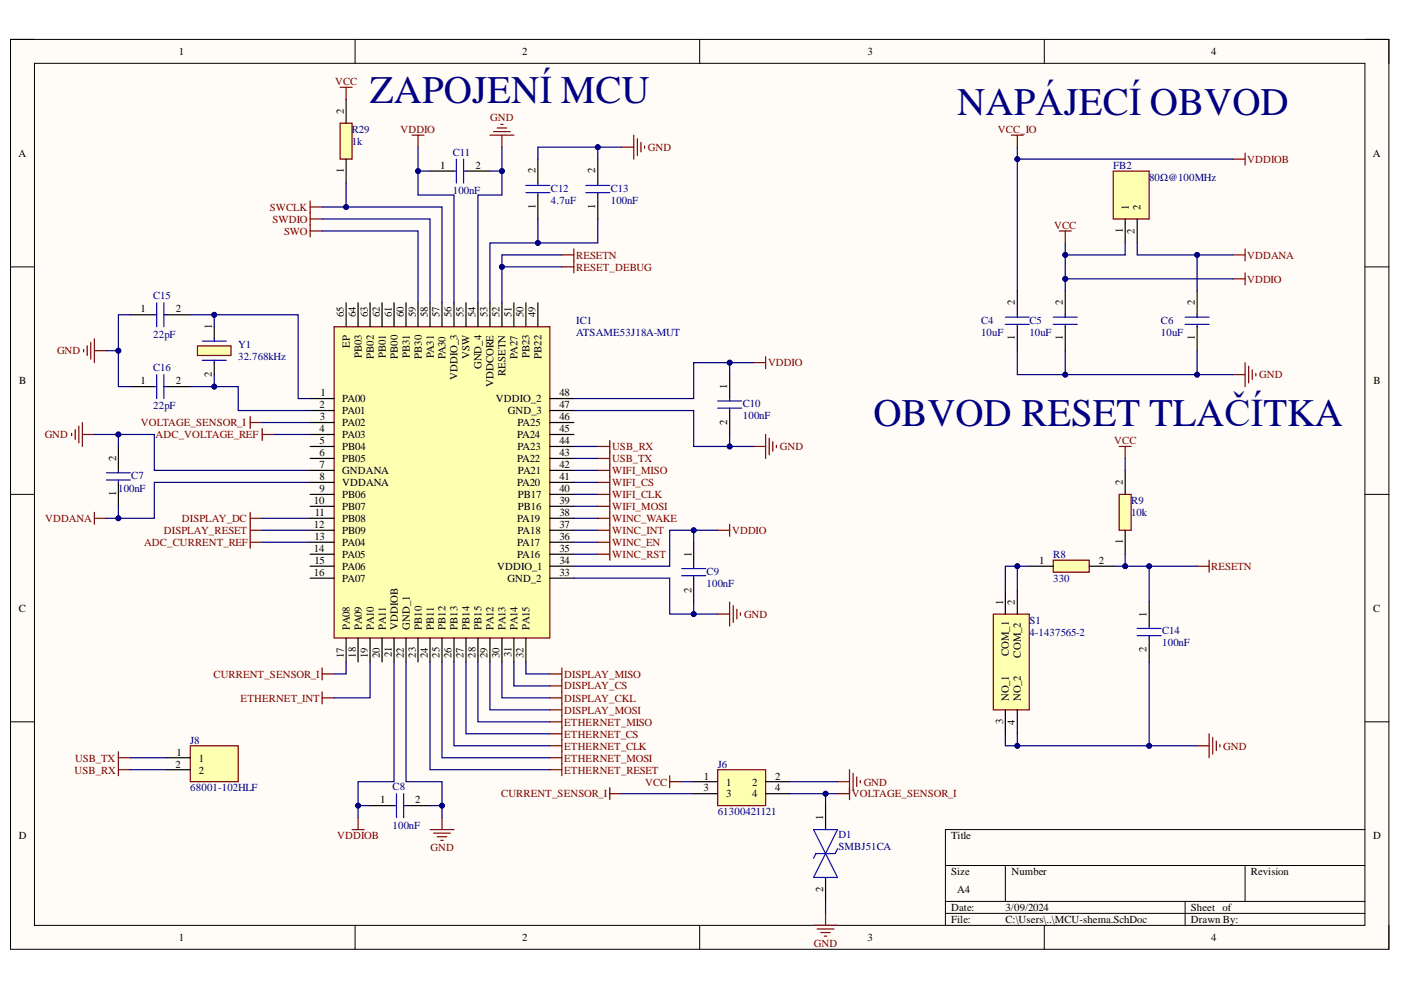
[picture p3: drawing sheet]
<svg xmlns="http://www.w3.org/2000/svg" width="297mm" height="210mm" viewBox="0 0 297 210" stroke-linecap="round" stroke-linejoin="round" font-family="sans-serif">
<path d="M2.2 8.4h292.3v192.9h-292.3z" fill-rule="evenodd" fill="#fffcf8"/>
<path d="M2.2 8.4h292.3v192.9h-292.3z" fill="none" stroke="#000" stroke-width=".21"/>
<path d="M7.3 13.4h282.1v182.8h-282.1z" fill-rule="evenodd" fill="#fffcf8"/>
<g fill="none" stroke="#000" stroke-width=".21">
<path d="M2.2 8.4h5.1M7.3 13.4h282.1v182.8h-282.1zM75.3 8.4v5M148.3 8.4v5M221.4 8.4v5M289.4 8.4h5.1v5M2.2 56.6h5.1M289.4 56.6h5.1M2.2 104.8h5.1M289.4 104.8h5.1M2.2 153h5.1M289.4 153h5.1"/>
<path d="M289.4 175.9h-89v20.3M75.3 196.2v5.1M148.3 196.2v5.1M200.4 183.5h89M200.4 191.1h89M200.4 193.7h89M213.2 183.5v7.6M221.4 196.2v5.1M251.3 191.1v5.1M264 183.5v7.6M294.5 196.2v5.1"/>
</g>
<path d="M70.8 69.3h45.8v66h-45.8z" fill-rule="evenodd" fill="#ffffb0"/>
<g fill="none" stroke="#800000" stroke-width=".25">
<path d="M87.4 28.7h2.5M88.6 28.7v2.5M103.9 28.7h5.1M104.6 27.9h3.6M105.4 27.1h2M106.2 26.4h.5M106.4 28.7v2.5M131.8 31.2h2.6M134.4 28.7v5M135.1 29.4v3.6M135.9 30.2v2M136.7 30.9v.6"/>
<path d="M214.4 28.7h2.6M215.7 28.7v2.5M261.4 33.7h2.6M264 32.5v2.5M224.6 49h2.5M225.9 49v2.5M261.4 54h2.6M261.4 59.1h2.6M264 52.8v2.5M264 57.9v2.5M70.8 69.3h45.8v66h-45.8zM159.8 76.9h2.5"/>
<path d="M162.3 75.6v2.6M261.4 79.4h2.6M264 76.9v5.1M264.7 77.7v3.5M265.5 78.4v2M266.3 79.2v.5M15.2 91.9v.5M15.9 91.1v2M16.7 90.3v3.6M17.5 89.6v5.1M17.5 92.1h2.5M159.8 94.7h2.5"/>
<path d="M162.3 92.1v5.1M163.1 92.9v3.5M163.8 93.6v2.1M164.6 94.4v.5M20 108.6v2.6M20 109.9h2.6M152.2 112.4h2.5M154.7 111.2v2.5M152.2 130.2h2.5M154.7 127.7v5M155.5 128.4v3.6M156.2 129.2v2"/>
<path d="M157 129.9v.6M116.6 155.6h2.5M119.1 154.3v2.6M74.6 175.9h2.6M75.9 173.4v2.5M91.2 175.9h5.1M91.9 176.7h3.6M92.7 177.4h2M93.5 178.2h.5M93.7 173.4v2.5"/>
</g>
<g fill="none" stroke="#000" stroke-width=".25">
<path d="M91.2 36.3h5.1M98.8 36.3h5.1M114 33.7v5.1M126.7 33.7v5.1M114 41.4v5M126.7 41.4v5M73.4 64.2v5.1M75.9 64.2v5.1M78.5 64.2v5.1M81 64.2v5.1M83.5 64.2v5.1M86.1 64.2v5.1"/>
<path d="M88.6 64.2v5.1M91.2 64.2v5.1M93.7 64.2v5.1M96.3 64.2v5.1M98.8 64.2v5.1M101.3 64.2v5.1M103.9 64.2v5.1M106.4 64.2v5.1M109 64.2v5.1M111.5 64.2v5.1M114 64.2v5.1M154.7 79.4v5.1"/>
<path d="M215.7 61.7v5M215.7 69.3v5.1M225.9 61.7v5M225.9 69.3v5.1M253.8 61.7v5M253.8 69.3v5.1M25.1 94.7v5M65.8 84.5h5M65.8 87h5M65.8 89.6h5M65.8 92.1h5M65.8 94.7h5"/>
<path d="M65.8 97.2h5M65.8 99.7h5M116.6 84.5h5.1M116.6 87h5.1M116.6 89.6h5.1M116.6 92.1h5.1M116.6 94.7h5.1M116.6 97.2h5.1M116.6 99.7h5.1M154.7 87v5.1M25.1 102.3v5M65.8 102.3h5"/>
<path d="M65.8 104.8h5M65.8 107.3h5M65.8 109.9h5M65.8 112.4h5M65.8 115h5M65.8 117.5h5M116.6 102.3h5.1M116.6 104.8h5.1M116.6 107.3h5.1M116.6 109.9h5.1M116.6 112.4h5.1M116.6 115h5.1"/>
<path d="M116.6 117.5h5.1M147.1 115v5M65.8 120h5M65.8 122.6h5M73.4 135.3v5.1M75.9 135.3v5.1M78.5 135.3v5.1M81 135.3v5.1M83.5 135.3v5.1M86.1 135.3v5.1M88.6 135.3v5.1M91.2 135.3v5.1"/>
<path d="M93.7 135.3v5.1M96.3 135.3v5.1M98.8 135.3v5.1M101.3 135.3v5.1M103.9 135.3v5.1M106.4 135.3v5.1M109 135.3v5.1M111.5 135.3v5.1M116.6 120h5.1M116.6 122.6h5.1M147.1 122.6v5.1M78.5 170.8h5"/>
<path d="M86.1 170.8h5.1"/>
</g>
<g fill="none" stroke="#00f" stroke-width=".25">
<path d="M96.3 36.3h.5M96.8 33.7v5.1M98.3 33.7v5.1M98.3 36.3h.5M111.5 39.3h5.1M114 38.8v.5M124.2 39.3h5.1M126.7 38.8v.5M111.5 40.8h5.1M114 40.8v.6M124.2 40.8h5.1M126.7 40.8v.6"/>
<path d="M213.2 68.8h5M213.2 67.3h5M215.7 66.7v.6M215.7 68.8v.5M223.3 68.8h5.1M223.3 67.3h5.1M225.9 66.7v.6M225.9 68.8v.5M251.3 68.8h5.1M251.3 67.3h5.1M253.8 66.7v.6M253.8 68.8v.5"/>
<path d="M25.1 99.7v.5M152.2 85h5M152.2 86.5h5M154.7 84.5v.5M154.7 86.5v.5M22.6 101.8h5M22.6 100.2h5M25.1 101.8v.5M144.5 120.6h5.1M144.5 122.1h5.1M147.1 120v.6M147.1 122.1v.5"/>
<path d="M83.5 170.8h.6M84.1 168.3v5.1M85.6 170.8h.5M85.6 168.3v5.1"/>
</g>
<path d="M223.3 118.8h7.6v2.5h-7.6z" fill-rule="evenodd" fill="#ffffb0"/>
<path d="M223.3 118.8h7.6v2.5h-7.6z" fill="none" stroke="#800000" stroke-width=".25"/>
<path d="M218.2 120.1h5.1M230.9 120.1h5.1" fill="none" stroke="#000" stroke-width=".25"/>
<path d="M210.6 130.2h7.6v20.3h-7.6z" fill-rule="evenodd" fill="#ffffb0"/>
<path d="M210.6 130.2h7.6v20.3h-7.6z" fill="none" stroke="#800000" stroke-width=".25"/>
<path d="M213.2 125.1v5.1M215.7 125.1v5.1M213.2 150.5v5.1M215.7 150.5v5.1" fill="none" stroke="#000" stroke-width=".25"/>
<path d="M237.3 104.8h2.5v7.6h-2.5z" fill-rule="evenodd" fill="#ffffb0"/>
<g fill="none" stroke="#800000" stroke-width=".25">
<path d="M65.8 42.6v5.1M65.8 46.4h2.5M65.8 43.9h2.5M119.1 54h2.6M119.1 56.6h2.6M121.7 52.8v5.1M17.7 74.1v.5M18.5 73.3v2.1M19.2 72.6v3.5M20 71.8v5.1M20 74.4h2.6M53 88.3v2.6"/>
<path d="M53 89.6h2.6M126.7 99.7h2.6M129.3 98.5v20.3M237.3 94.7h2.5M238.6 94.7v2.5M53 108.6v5.1M53 112.4h2.6M53 109.9h2.6M126.7 112.4h2.6M126.7 109.9h2.6M126.7 107.3h2.6M126.7 104.8h2.6"/>
<path d="M126.7 102.3h2.6M126.7 115h2.6M126.7 117.5h2.6M237.3 104.8h2.5v7.6h-2.5zM256.4 118.8v2.5M253.8 120.1h2.6M68.3 141.6v2.6M68.3 142.9h2.5M116.6 158.1h2.5M116.6 153h2.5M116.6 145.4h2.5M119.1 144.2v2.5"/>
<path d="M119.1 151.8v2.5M119.1 156.9v5M253.8 158.1h2.6M256.4 155.6v5.1M257.1 156.3v3.6M257.9 157.1v2M258.6 157.9v.5M116.6 160.7h2.5"/>
</g>
<path d="M238.6 99.7v5.1M238.6 112.4v5.1M243.6 127.7v5M243.6 135.3v5.1" fill="none" stroke="#000" stroke-width=".25"/>
<path d="M241.1 133.2h5.1M241.1 134.8h5.1M243.6 132.7v.5M243.6 134.8v.5" fill="none" stroke="#00f" stroke-width=".25"/>
<path d="M236 36.3h7.6v10.1h-7.6z" fill-rule="evenodd" fill="#ffffb0"/>
<path d="M236 36.3h7.6v10.1h-7.6z" fill="none" stroke="#800000" stroke-width=".25"/>
<path d="M238.6 46.4v5.1M241.1 46.4v5.1" fill="none" stroke="#000" stroke-width=".25"/>
<path d="M41.9 73.3h7.1v2.1h-7.1z" fill-rule="evenodd" fill="#ffffb0"/>
<g fill="none" stroke="#800000" stroke-width=".25">
<path d="M65.8 47.7v2.5M65.8 49h2.5M41.9 73.3h7.1v2.1h-7.1zM55.6 90.9v2.5M55.6 92.1h2.5M53 113.7v2.5M53 115h2.6M116.6 150.5h2.5M116.6 148h2.5M116.6 142.9h2.5M119.1 141.6v2.6M119.1 146.7v5.1"/>
<path d="M116.6 163.2h2.5M119.1 161.9v2.6"/>
</g>
<path d="M27.6 66.7h5.1M35.3 66.7h5M45.4 69.3v2.5M45.4 76.9v2.5M27.6 82h5.1M35.3 82h5" fill="none" stroke="#000" stroke-width=".25"/>
<path d="M32.7 66.7h.5M33.2 64.2v5.1M33.2 79.4v5.1M34.8 64.2v5.1M34.8 79.4v5.1M34.8 66.7h.5M42.9 76.4h5.1M42.9 72.3h5.1M45.4 71.8v.5M45.4 76.4v.5M32.7 82h.5M34.8 82h.5" fill="none" stroke="#00f" stroke-width=".25"/>
<path d="M152.2 163.2h10.1v7.6h-10.1z" fill-rule="evenodd" fill="#ffffb0"/>
<path d="M129.3 167v2.5M129.3 168.3h2.5M142 164.5v2.5M142 165.7h2.5M152.2 163.2h10.1v7.6h-10.1zM177.6 168.3h2.5M177.6 165.7h2.5M180.1 163.2v6.3M180.9 164v3.5M181.6 164.7v2.1M182.4 165.5v.5" fill="none" stroke="#800000" stroke-width=".25"/>
<path d="M147.1 165.7h5.1M147.1 168.3h5.1M162.3 165.7h5.1M162.3 168.3h5.1" fill="none" stroke="#000" stroke-width=".25"/>
<path d="M72.1 26.1h2.5v7.6h-2.5z" fill-rule="evenodd" fill="#ffffb0"/>
<path d="M72.1 18.5h2.5M73.4 18.5v2.5M72.1 26.1h2.5v7.6h-2.5z" fill="none" stroke="#800000" stroke-width=".25"/>
<path d="M73.4 21v5.1M73.4 33.7v5.1" fill="none" stroke="#000" stroke-width=".25"/>
<path d="M40.3 158.1h10.2v7.6h-10.2z" fill-rule="evenodd" fill="#ffffb0"/>
<path d="M126.7 97.2h2.6M126.7 94.7h2.6M129.3 93.4v5.1M25.1 159.4v5.1M40.3 158.1h10.2v7.6h-10.2zM68.3 146.7v2.5M68.3 148h2.5M25.1 160.7h2.5M25.1 163.2h2.5" fill="none" stroke="#800000" stroke-width=".25"/>
<path d="M35.3 160.7h5M35.3 163.2h5M175 170.8v5.1M175 186v5.1" fill="none" stroke="#000" stroke-width=".25"/>
<path d="M172.5 175.9l5.1 10.1h-5.1l5.1-10.1zM177.6 180l-.5 1h-4.1l-.5 1" fill="none" stroke="#00f" stroke-width=".25"/>
<path d="M215.7 74.4v5h10.2" fill="none" stroke="#000080" stroke-width=".25"/>
<circle cx="225.9" cy="79.4" r=".51" fill="#000080"/>
<circle cx="225.9" cy="79.4" r=".51" fill="none" stroke="#000080" stroke-width=".21"/>
<path d="M253.8 74.4v5" fill="none" stroke="#000080" stroke-width=".25"/>
<circle cx="253.8" cy="79.4" r=".51" fill="#000080"/>
<circle cx="253.8" cy="79.4" r=".51" fill="none" stroke="#000080" stroke-width=".21"/>
<path d="M215.7 33.7h45.7" fill="none" stroke="#000080" stroke-width=".25"/>
<circle cx="215.7" cy="33.7" r=".51" fill="#000080"/>
<circle cx="215.7" cy="33.7" r=".51" fill="none" stroke="#000080" stroke-width=".21"/>
<path d="M253.8 54h7.6" fill="none" stroke="#000080" stroke-width=".25"/>
<circle cx="253.8" cy="54" r=".51" fill="#000080"/>
<circle cx="253.8" cy="54" r=".51" fill="none" stroke="#000080" stroke-width=".21"/>
<path d="M225.9 59.1h35.5" fill="none" stroke="#000080" stroke-width=".25"/>
<circle cx="225.9" cy="59.1" r=".51" fill="#000080"/>
<circle cx="225.9" cy="59.1" r=".51" fill="none" stroke="#000080" stroke-width=".21"/>
<path d="M106.4 31.2v10.2h-5.1v22.8M98.8 140.4v15.2h17.8" fill="none" stroke="#000080" stroke-width=".25"/>
<circle cx="106.4" cy="36.3" r=".51" fill="#000080"/>
<circle cx="106.4" cy="36.3" r=".51" fill="none" stroke="#000080" stroke-width=".21"/>
<path d="M88.6 36.3h2.6" fill="none" stroke="#000080" stroke-width=".25"/>
<circle cx="88.6" cy="36.3" r=".51" fill="#000080"/>
<circle cx="88.6" cy="36.3" r=".51" fill="none" stroke="#000080" stroke-width=".21"/>
<path d="M103.9 36.3h2.5" fill="none" stroke="#000080" stroke-width=".25"/>
<circle cx="106.4" cy="36.3" r=".51" fill="#000080"/>
<circle cx="106.4" cy="36.3" r=".51" fill="none" stroke="#000080" stroke-width=".21"/>
<path d="M88.6 31.2v10.2h7.7v22.8" fill="none" stroke="#000080" stroke-width=".25"/>
<circle cx="88.6" cy="36.3" r=".51" fill="#000080"/>
<circle cx="88.6" cy="36.3" r=".51" fill="none" stroke="#000080" stroke-width=".21"/>
<path d="M114 46.4v5.1" fill="none" stroke="#000080" stroke-width=".25"/>
<circle cx="114" cy="51.5" r=".51" fill="#000080"/>
<circle cx="114" cy="51.5" r=".51" fill="none" stroke="#000080" stroke-width=".21"/>
<path d="M126.7 31.2v2.5" fill="none" stroke="#000080" stroke-width=".25"/>
<circle cx="126.7" cy="31.2" r=".51" fill="#000080"/>
<circle cx="126.7" cy="31.2" r=".51" fill="none" stroke="#000080" stroke-width=".21"/>
<path d="M238.6 97.2v2.5M236 120.1h17.8" fill="none" stroke="#000080" stroke-width=".25"/>
<circle cx="243.6" cy="120" r=".51" fill="#000080"/>
<circle cx="243.6" cy="120" r=".51" fill="none" stroke="#000080" stroke-width=".21"/>
<circle cx="238.6" cy="120" r=".51" fill="#000080"/>
<circle cx="238.6" cy="120" r=".51" fill="none" stroke="#000080" stroke-width=".21"/>
<path d="M215.7 155.6v2.5h38.1" fill="none" stroke="#000080" stroke-width=".25"/>
<circle cx="243.6" cy="158.1" r=".51" fill="#000080"/>
<circle cx="243.6" cy="158.1" r=".51" fill="none" stroke="#000080" stroke-width=".21"/>
<circle cx="215.7" cy="158.1" r=".51" fill="#000080"/>
<circle cx="215.7" cy="158.1" r=".51" fill="none" stroke="#000080" stroke-width=".21"/>
<path d="M213.2 155.6v2.5h2.5" fill="none" stroke="#000080" stroke-width=".25"/>
<circle cx="215.7" cy="158.1" r=".51" fill="#000080"/>
<circle cx="215.7" cy="158.1" r=".51" fill="none" stroke="#000080" stroke-width=".21"/>
<path d="M218.2 120.1h-5v5" fill="none" stroke="#000080" stroke-width=".25"/>
<circle cx="215.7" cy="120" r=".51" fill="#000080"/>
<circle cx="215.7" cy="120" r=".51" fill="none" stroke="#000080" stroke-width=".21"/>
<path d="M215.7 120.1v5" fill="none" stroke="#000080" stroke-width=".25"/>
<circle cx="215.7" cy="120" r=".51" fill="#000080"/>
<circle cx="215.7" cy="120" r=".51" fill="none" stroke="#000080" stroke-width=".21"/>
<path d="M243.6 120.1v7.6" fill="none" stroke="#000080" stroke-width=".25"/>
<circle cx="243.6" cy="120" r=".51" fill="#000080"/>
<circle cx="243.6" cy="120" r=".51" fill="none" stroke="#000080" stroke-width=".21"/>
<path d="M243.6 140.4v17.7" fill="none" stroke="#000080" stroke-width=".25"/>
<circle cx="243.6" cy="158.1" r=".51" fill="#000080"/>
<circle cx="243.6" cy="158.1" r=".51" fill="none" stroke="#000080" stroke-width=".21"/>
<path d="M238.6 117.5v2.6" fill="none" stroke="#000080" stroke-width=".25"/>
<circle cx="238.6" cy="120" r=".51" fill="#000080"/>
<circle cx="238.6" cy="120" r=".51" fill="none" stroke="#000080" stroke-width=".21"/>
<path d="M119.1 54h-12.7v10.2" fill="none" stroke="#000080" stroke-width=".25"/>
<circle cx="106.4" cy="56.6" r=".51" fill="#000080"/>
<circle cx="106.4" cy="56.6" r=".51" fill="none" stroke="#000080" stroke-width=".21"/>
<path d="M126.7 46.4v5.1h-22.8v12.7" fill="none" stroke="#000080" stroke-width=".25"/>
<circle cx="114" cy="51.5" r=".51" fill="#000080"/>
<circle cx="114" cy="51.5" r=".51" fill="none" stroke="#000080" stroke-width=".21"/>
<path d="M131.8 31.2h-17.8v2.5" fill="none" stroke="#000080" stroke-width=".25"/>
<circle cx="126.7" cy="31.2" r=".51" fill="#000080"/>
<circle cx="126.7" cy="31.2" r=".51" fill="none" stroke="#000080" stroke-width=".21"/>
<path d="M147.1 127.7v2.5" fill="none" stroke="#000080" stroke-width=".25"/>
<circle cx="147.1" cy="130.2" r=".51" fill="#000080"/>
<circle cx="147.1" cy="130.2" r=".51" fill="none" stroke="#000080" stroke-width=".21"/>
<path d="M147.1 112.4v2.6" fill="none" stroke="#000080" stroke-width=".25"/>
<circle cx="147.1" cy="112.4" r=".51" fill="#000080"/>
<circle cx="147.1" cy="112.4" r=".51" fill="none" stroke="#000080" stroke-width=".21"/>
<path d="M121.7 122.6h20.3v7.6h10.2" fill="none" stroke="#000080" stroke-width=".25"/>
<circle cx="147.1" cy="130.2" r=".51" fill="#000080"/>
<circle cx="147.1" cy="130.2" r=".51" fill="none" stroke="#000080" stroke-width=".21"/>
<path d="M152.2 112.4h-10.2v7.6h-20.3" fill="none" stroke="#000080" stroke-width=".25"/>
<circle cx="147.1" cy="112.4" r=".51" fill="#000080"/>
<circle cx="147.1" cy="112.4" r=".51" fill="none" stroke="#000080" stroke-width=".21"/>
<path d="M68.3 46.4h22.9v17.8M68.3 43.9h25.4v20.3" fill="none" stroke="#000080" stroke-width=".25"/>
<circle cx="73.4" cy="43.9" r=".51" fill="#000080"/>
<circle cx="73.4" cy="43.9" r=".51" fill="none" stroke="#000080" stroke-width=".21"/>
<path d="M27.6 66.7h-2.5v7.7h-2.5" fill="none" stroke="#000080" stroke-width=".25"/>
<circle cx="25.1" cy="74.4" r=".51" fill="#000080"/>
<circle cx="25.1" cy="74.4" r=".51" fill="none" stroke="#000080" stroke-width=".21"/>
<path d="M25.1 74.4v7.6h2.5" fill="none" stroke="#000080" stroke-width=".25"/>
<circle cx="25.1" cy="74.4" r=".51" fill="#000080"/>
<circle cx="25.1" cy="74.4" r=".51" fill="none" stroke="#000080" stroke-width=".21"/>
<path d="M154.7 92.1v2.6M55.6 112.4h10.2M55.6 109.9h10.2M93.7 140.4v20.3h22.9M96.3 140.4v17.7h20.3M101.3 140.4v12.6h15.3" fill="none" stroke="#000080" stroke-width=".25"/>
<circle cx="154.7" cy="94.7" r=".51" fill="#000080"/>
<circle cx="154.7" cy="94.7" r=".51" fill="none" stroke="#000080" stroke-width=".21"/>
<path d="M154.7 76.9v2.5" fill="none" stroke="#000080" stroke-width=".25"/>
<circle cx="154.7" cy="76.9" r=".51" fill="#000080"/>
<circle cx="154.7" cy="76.9" r=".51" fill="none" stroke="#000080" stroke-width=".21"/>
<path d="M159.8 76.9h-12.7v7.6h-25.4" fill="none" stroke="#000080" stroke-width=".25"/>
<circle cx="154.7" cy="76.9" r=".51" fill="#000080"/>
<circle cx="154.7" cy="76.9" r=".51" fill="none" stroke="#000080" stroke-width=".21"/>
<path d="M121.7 87h25.4v7.7h12.7" fill="none" stroke="#000080" stroke-width=".25"/>
<circle cx="154.7" cy="94.7" r=".51" fill="#000080"/>
<circle cx="154.7" cy="94.7" r=".51" fill="none" stroke="#000080" stroke-width=".21"/>
<path d="M106.4 56.6h12.7" fill="none" stroke="#000080" stroke-width=".25"/>
<circle cx="106.4" cy="56.6" r=".51" fill="#000080"/>
<circle cx="106.4" cy="56.6" r=".51" fill="none" stroke="#000080" stroke-width=".21"/>
<path d="M225.9 74.4v5h35.5M55.6 89.6h10.2M121.7 99.7h5M121.7 109.9h5M121.7 112.4h5M121.7 102.3h5M121.7 104.8h5M121.7 107.3h5M121.7 115h5M121.7 117.5h5M73.4 140.4v2.5h-2.6" fill="none" stroke="#000080" stroke-width=".25"/>
<circle cx="253.8" cy="79.4" r=".51" fill="#000080"/>
<circle cx="253.8" cy="79.4" r=".51" fill="none" stroke="#000080" stroke-width=".21"/>
<circle cx="225.9" cy="79.4" r=".51" fill="#000080"/>
<circle cx="225.9" cy="79.4" r=".51" fill="none" stroke="#000080" stroke-width=".21"/>
<path d="M225.9 54v7.7" fill="none" stroke="#000080" stroke-width=".25"/>
<circle cx="225.9" cy="59.1" r=".51" fill="#000080"/>
<circle cx="225.9" cy="59.1" r=".51" fill="none" stroke="#000080" stroke-width=".21"/>
<circle cx="225.9" cy="54" r=".51" fill="#000080"/>
<circle cx="225.9" cy="54" r=".51" fill="none" stroke="#000080" stroke-width=".21"/>
<path d="M215.7 31.2v30.5" fill="none" stroke="#000080" stroke-width=".25"/>
<circle cx="215.7" cy="33.7" r=".51" fill="#000080"/>
<circle cx="215.7" cy="33.7" r=".51" fill="none" stroke="#000080" stroke-width=".21"/>
<path d="M225.9 51.5v2.5h12.7v-2.5" fill="none" stroke="#000080" stroke-width=".25"/>
<circle cx="225.9" cy="54" r=".51" fill="#000080"/>
<circle cx="225.9" cy="54" r=".51" fill="none" stroke="#000080" stroke-width=".21"/>
<path d="M241.1 51.5v2.5h12.7v7.7" fill="none" stroke="#000080" stroke-width=".25"/>
<circle cx="253.8" cy="54" r=".51" fill="#000080"/>
<circle cx="253.8" cy="54" r=".51" fill="none" stroke="#000080" stroke-width=".21"/>
<path d="M45.4 66.7v2.6" fill="none" stroke="#000080" stroke-width=".25"/>
<circle cx="45.4" cy="66.7" r=".51" fill="#000080"/>
<circle cx="45.4" cy="66.7" r=".51" fill="none" stroke="#000080" stroke-width=".21"/>
<path d="M45.4 79.4v2.6" fill="none" stroke="#000080" stroke-width=".25"/>
<circle cx="45.4" cy="82" r=".51" fill="#000080"/>
<circle cx="45.4" cy="82" r=".51" fill="none" stroke="#000080" stroke-width=".21"/>
<path d="M40.3 82h10.2v5h15.3" fill="none" stroke="#000080" stroke-width=".25"/>
<circle cx="45.4" cy="82" r=".51" fill="#000080"/>
<circle cx="45.4" cy="82" r=".51" fill="none" stroke="#000080" stroke-width=".21"/>
<path d="M68.3 49h20.3v15.2M25.1 107.3v2.6" fill="none" stroke="#000080" stroke-width=".25"/>
<circle cx="25.1" cy="109.9" r=".51" fill="#000080"/>
<circle cx="25.1" cy="109.9" r=".51" fill="none" stroke="#000080" stroke-width=".21"/>
<path d="M25.1 92.1v2.6" fill="none" stroke="#000080" stroke-width=".25"/>
<circle cx="25.1" cy="92.1" r=".51" fill="#000080"/>
<circle cx="25.1" cy="92.1" r=".51" fill="none" stroke="#000080" stroke-width=".21"/>
<path d="M20 92.1h12.7v7.6h33.1" fill="none" stroke="#000080" stroke-width=".25"/>
<circle cx="25.1" cy="92.1" r=".51" fill="#000080"/>
<circle cx="25.1" cy="92.1" r=".51" fill="none" stroke="#000080" stroke-width=".21"/>
<path d="M65.8 102.3h-33.1v7.6h-10.1" fill="none" stroke="#000080" stroke-width=".25"/>
<circle cx="25.1" cy="109.9" r=".51" fill="#000080"/>
<circle cx="25.1" cy="109.9" r=".51" fill="none" stroke="#000080" stroke-width=".21"/>
<path d="M40.3 66.7h22.9v17.8h2.6M58.1 92.1h7.7M55.6 115h10.2M91.2 140.4v22.8h25.4M103.9 140.4v10.1h12.7M106.4 140.4v7.6h10.2M109 140.4v5h7.6M111.5 140.4v2.5h5.1" fill="none" stroke="#000080" stroke-width=".25"/>
<circle cx="45.4" cy="66.7" r=".51" fill="#000080"/>
<circle cx="45.4" cy="66.7" r=".51" fill="none" stroke="#000080" stroke-width=".21"/>
<path d="M75.9 170.8h2.6" fill="none" stroke="#000080" stroke-width=".25"/>
<circle cx="75.9" cy="170.8" r=".51" fill="#000080"/>
<circle cx="75.9" cy="170.8" r=".51" fill="none" stroke="#000080" stroke-width=".21"/>
<path d="M91.2 170.8h2.5" fill="none" stroke="#000080" stroke-width=".25"/>
<circle cx="93.7" cy="170.8" r=".51" fill="#000080"/>
<circle cx="93.7" cy="170.8" r=".51" fill="none" stroke="#000080" stroke-width=".21"/>
<path d="M86.1 140.4v25.3h7.6v7.7" fill="none" stroke="#000080" stroke-width=".25"/>
<circle cx="93.7" cy="170.8" r=".51" fill="#000080"/>
<circle cx="93.7" cy="170.8" r=".51" fill="none" stroke="#000080" stroke-width=".21"/>
<path d="M131.8 168.3h15.3M144.5 165.7h2.6M167.4 168.3h10.2M167.4 165.7h10.2" fill="none" stroke="#000080" stroke-width=".25"/>
<circle cx="175" cy="168.3" r=".51" fill="#000080"/>
<circle cx="175" cy="168.3" r=".51" fill="none" stroke="#000080" stroke-width=".21"/>
<path d="M83.5 140.4v25.3h-7.6v7.7" fill="none" stroke="#000080" stroke-width=".25"/>
<circle cx="75.9" cy="170.8" r=".51" fill="#000080"/>
<circle cx="75.9" cy="170.8" r=".51" fill="none" stroke="#000080" stroke-width=".21"/>
<path d="M73.4 38.8v5.1" fill="none" stroke="#000080" stroke-width=".25"/>
<circle cx="73.4" cy="43.9" r=".51" fill="#000080"/>
<circle cx="73.4" cy="43.9" r=".51" fill="none" stroke="#000080" stroke-width=".21"/>
<path d="M121.7 94.7h5M121.7 97.2h5M78.5 140.4v7.6h-7.7M27.6 160.7h7.7M27.6 163.2h7.7M175 168.3v2.5M175 191.1v2.6" fill="none" stroke="#000080" stroke-width=".25"/>
<path d="M172.5 196.2h5.1M173.2 197h3.6M174 197.7h2.1M174.8 198.5h.5M175 193.7v2.5" fill="none" stroke="#800000" stroke-width=".25"/>
<circle cx="175" cy="168.3" r=".51" fill="#000080"/>
<circle cx="175" cy="168.3" r=".51" fill="none" stroke="#000080" stroke-width=".21"/>
<g font-size="8.3" fill="#000080">
<text x="78.4" y="21.8">ZAPOJENÍ MCU</text>
<text x="202.9" y="24.3">NAPÁJECÍ OBVOD</text>
<text x="185.2" y="90.3">OBVOD RESET TLAČÍTKA</text>
</g>
<g font-size="2.3">
<text x="37.9" y="11.7">1</text>
<text x="110.7" y="11.7">2</text>
<text x="183.9" y="11.7">3</text>
<text x="256.8" y="11.7">4</text>
<text x="72.9" y="24.1" transform="rotate(-90 72.9 24.1)">2</text>
<text x="3.9" y="33.3">A</text>
<text x="93.3" y="35.8">1</text>
<text x="100.8" y="35.8">2</text>
<text x="291.1" y="33.3">A</text>
<text x="72.9" y="36.6" transform="rotate(-90 72.9 36.6)">1</text>
<text x="113.5" y="36.8" transform="rotate(-90 113.5 36.8)">2</text>
<text x="126.2" y="36.8" transform="rotate(-90 126.2 36.8)">2</text>
<text x="113.5" y="44.3" transform="rotate(-90 113.5 44.3)">1</text>
<text x="126.2" y="44.3" transform="rotate(-90 126.2 44.3)">1</text>
<text x="239.3" y="44.6" transform="rotate(-90 239.3 44.6)">1</text>
<text x="241.8" y="44.6" transform="rotate(-90 241.8 44.6)">2</text>
<text x="238" y="49.3" transform="rotate(-90 238 49.3)">1</text>
<text x="240.6" y="49.5" transform="rotate(-90 240.6 49.5)">2</text>
<text x="215.2" y="64.7" transform="rotate(-90 215.2 64.7)">2</text>
<text x="225.3" y="64.7" transform="rotate(-90 225.3 64.7)">2</text>
<text x="253.3" y="64.7" transform="rotate(-90 253.3 64.7)">2</text>
<text x="29.8" y="66.2">1</text>
<text x="37.3" y="66.2">2</text>
<text x="44.9" y="69.8" transform="rotate(-90 44.9 69.8)">1</text>
<text x="72.9" y="67.3" transform="rotate(-90 72.9 67.3)">65</text>
<text x="75.5" y="67.3" transform="rotate(-90 75.5 67.3)">64</text>
<text x="78" y="67.3" transform="rotate(-90 78 67.3)">63</text>
<text x="80.5" y="67.3" transform="rotate(-90 80.5 67.3)">62</text>
<text x="83.1" y="67.3" transform="rotate(-90 83.1 67.3)">61</text>
<text x="85.6" y="67.3" transform="rotate(-90 85.6 67.3)">60</text>
<text x="88.1" y="67.3" transform="rotate(-90 88.1 67.3)">59</text>
<text x="90.7" y="67.3" transform="rotate(-90 90.7 67.3)">58</text>
<text x="93.2" y="67.3" transform="rotate(-90 93.2 67.3)">57</text>
<text x="95.8" y="67.3" transform="rotate(-90 95.8 67.3)">56</text>
<text x="98.3" y="67.3" transform="rotate(-90 98.3 67.3)">55</text>
<text x="100.8" y="67.3" transform="rotate(-90 100.8 67.3)">54</text>
<text x="103.4" y="67.3" transform="rotate(-90 103.4 67.3)">53</text>
<text x="105.9" y="67.3" transform="rotate(-90 105.9 67.3)">52</text>
<text x="108.4" y="67.3" transform="rotate(-90 108.4 67.3)">51</text>
<text x="111" y="67.3" transform="rotate(-90 111 67.3)">50</text>
<text x="113.5" y="67.3" transform="rotate(-90 113.5 67.3)">49</text>
<text x="74.2" y="73.7" transform="rotate(-90 74.2 73.7)">EP</text>
<text x="76.7" y="76" transform="rotate(-90 76.7 76)">PB03</text>
<text x="79.3" y="76" transform="rotate(-90 79.3 76)">PB02</text>
<text x="81.8" y="75.9" transform="rotate(-90 81.8 75.9)">PB01</text>
<text x="84.3" y="76" transform="rotate(-90 84.3 76)">PB00</text>
<text x="86.9" y="75.9" transform="rotate(-90 86.9 75.9)">PB31</text>
<text x="89.4" y="76" transform="rotate(-90 89.4 76)">PB30</text>
<text x="91.9" y="76" transform="rotate(-90 91.9 76)">PA31</text>
<text x="94.5" y="76.2" transform="rotate(-90 94.5 76.2)">PA30</text>
<text x="99.6" y="76.1" transform="rotate(-90 99.6 76.1)">VSW</text>
<text x="109.7" y="76.1" transform="rotate(-90 109.7 76.1)">PA27</text>
<text x="112.2" y="76" transform="rotate(-90 112.2 76)">PB23</text>
<text x="114.8" y="76" transform="rotate(-90 114.8 76)">PB22</text>
<text x="215.2" y="72.2" transform="rotate(-90 215.2 72.2)">1</text>
<text x="225.3" y="72.2" transform="rotate(-90 225.3 72.2)">1</text>
<text x="253.3" y="72.2" transform="rotate(-90 253.3 72.2)">1</text>
<text x="4.1" y="81.5">B</text>
<text x="29.8" y="81.5">1</text>
<text x="37.3" y="81.5">2</text>
<text x="44.9" y="79.9" transform="rotate(-90 44.9 79.9)">2</text>
<text x="67.9" y="84">1</text>
<text x="97" y="80.5" transform="rotate(-90 97 80.5)">VDDIO_3</text>
<text x="102.1" y="78.2" transform="rotate(-90 102.1 78.2)">GND_4</text>
<text x="104.6" y="82" transform="rotate(-90 104.6 82)">VDDCORE</text>
<text x="107.2" y="79.7" transform="rotate(-90 107.2 79.7)">RESETN</text>
<text x="118.6" y="84">48</text>
<text x="154.2" y="82.5" transform="rotate(-90 154.2 82.5)">1</text>
<text x="291.2" y="81.5">B</text>
<text x="67.8" y="86.5">2</text>
<text x="67.8" y="89.1">3</text>
<text x="72.6" y="85.3">PA00</text>
<text x="72.6" y="87.8">PA01</text>
<text x="105.1" y="85.3">VDDIO_2</text>
<text x="107.7" y="87.8">GND_3</text>
<text x="118.6" y="86.5">47</text>
<text x="118.6" y="89.1">46</text>
<text x="67.8" y="91.7">4</text>
<text x="67.8" y="94.2">5</text>
<text x="72.6" y="90.4">PA02</text>
<text x="72.6" y="92.9">PA03</text>
<text x="72.6" y="95.5">PB04</text>
<text x="109.6" y="92.9">PA24</text>
<text x="109.7" y="90.4">PA25</text>
<text x="109.7" y="95.5">PA23</text>
<text x="118.6" y="91.7">45</text>
<text x="118.6" y="94.2">44</text>
<text x="154.2" y="90.2" transform="rotate(-90 154.2 90.2)">2</text>
<text x="24.6" y="97.7" transform="rotate(-90 24.6 97.7)">2</text>
<text x="67.8" y="96.8">6</text>
<text x="67.8" y="99.3">7</text>
<text x="67.8" y="101.8">8</text>
<text x="72.6" y="98">PB05</text>
<text x="72.6" y="100.6">GNDANA</text>
<text x="109.6" y="98">PA22</text>
<text x="109.8" y="100.6">PA21</text>
<text x="118.6" y="96.8">43</text>
<text x="118.6" y="99.3">42</text>
<text x="118.6" y="101.8">41</text>
<text x="24.6" y="105.2" transform="rotate(-90 24.6 105.2)">1</text>
<text x="66.6" y="106.9">10</text>
<text x="67.8" y="104.4">9</text>
<text x="72.6" y="103.1">VDDANA</text>
<text x="72.6" y="105.6">PB06</text>
<text x="109.6" y="103.1">PA20</text>
<text x="109.8" y="105.6">PB17</text>
<text x="118.6" y="104.4">40</text>
<text x="118.6" y="106.9">39</text>
<text x="238" y="102.8" transform="rotate(-90 238 102.8)">2</text>
<text x="66.6" y="112">12</text>
<text x="66.7" y="109.4">11</text>
<text x="72.6" y="108.2">PB07</text>
<text x="72.6" y="110.7">PB08</text>
<text x="72.6" y="113.2">PB09</text>
<text x="109.6" y="110.7">PA19</text>
<text x="109.7" y="113.2">PA18</text>
<text x="109.8" y="108.2">PB16</text>
<text x="118.6" y="109.4">38</text>
<text x="118.6" y="112">37</text>
<text x="66.6" y="117">14</text>
<text x="66.7" y="114.5">13</text>
<text x="66.7" y="119.6">15</text>
<text x="72.6" y="115.8">PA04</text>
<text x="72.6" y="118.3">PA05</text>
<text x="109.6" y="115.8">PA17</text>
<text x="109.6" y="118.3">PA16</text>
<text x="118.6" y="114.5">36</text>
<text x="118.6" y="117">35</text>
<text x="118.6" y="119.6">34</text>
<text x="146.6" y="118" transform="rotate(-90 146.6 118)">1</text>
<text x="220.4" y="119.6">1</text>
<text x="233" y="119.6">2</text>
<text x="238" y="115.3" transform="rotate(-90 238 115.3)">1</text>
<text x="66.6" y="122.1">16</text>
<text x="72.6" y="120.8">PA06</text>
<text x="72.6" y="123.4">PA07</text>
<text x="105.4" y="120.8">VDDIO_1</text>
<text x="107.6" y="123.4">GND_2</text>
<text x="118.6" y="122.1">33</text>
<text x="146.6" y="125.6" transform="rotate(-90 146.6 125.6)">2</text>
<text x="4" y="129.7">C</text>
<text x="212.7" y="128.2" transform="rotate(-90 212.7 128.2)">1</text>
<text x="215.2" y="128.2" transform="rotate(-90 215.2 128.2)">2</text>
<text x="243.1" y="130.7" transform="rotate(-90 243.1 130.7)">1</text>
<text x="291.2" y="129.7">C</text>
<text x="74.2" y="133.5" transform="rotate(-90 74.2 133.5)">PA08</text>
<text x="76.7" y="133.5" transform="rotate(-90 76.7 133.5)">PA09</text>
<text x="79.3" y="133.5" transform="rotate(-90 79.3 133.5)">PA10</text>
<text x="81.8" y="133.5" transform="rotate(-90 81.8 133.5)">PA11</text>
<text x="84.3" y="133.5" transform="rotate(-90 84.3 133.5)">VDDIOB</text>
<text x="86.9" y="133.5" transform="rotate(-90 86.9 133.5)">GND_1</text>
<text x="89.4" y="133.5" transform="rotate(-90 89.4 133.5)">PB10</text>
<text x="91.9" y="133.5" transform="rotate(-90 91.9 133.5)">PB11</text>
<text x="94.5" y="133.5" transform="rotate(-90 94.5 133.5)">PB12</text>
<text x="97" y="133.5" transform="rotate(-90 97 133.5)">PB13</text>
<text x="99.6" y="133.5" transform="rotate(-90 99.6 133.5)">PB14</text>
<text x="102.1" y="133.5" transform="rotate(-90 102.1 133.5)">PB15</text>
<text x="104.6" y="133.5" transform="rotate(-90 104.6 133.5)">PA12</text>
<text x="107.2" y="133.5" transform="rotate(-90 107.2 133.5)">PA13</text>
<text x="109.7" y="133.5" transform="rotate(-90 109.7 133.5)">PA14</text>
<text x="112.2" y="133.5" transform="rotate(-90 112.2 133.5)">PA15</text>
<text x="72.9" y="139.5" transform="rotate(-90 72.9 139.5)">17</text>
<text x="75.5" y="139.4" transform="rotate(-90 75.5 139.4)">18</text>
<text x="78" y="139.5" transform="rotate(-90 78 139.5)">19</text>
<text x="80.5" y="139.5" transform="rotate(-90 80.5 139.5)">20</text>
<text x="83.1" y="139.3" transform="rotate(-90 83.1 139.3)">21</text>
<text x="85.6" y="139.5" transform="rotate(-90 85.6 139.5)">22</text>
<text x="88.1" y="139.4" transform="rotate(-90 88.1 139.4)">23</text>
<text x="90.7" y="139.5" transform="rotate(-90 90.7 139.5)">24</text>
<text x="93.2" y="139.4" transform="rotate(-90 93.2 139.4)">25</text>
<text x="95.8" y="139.5" transform="rotate(-90 95.8 139.5)">26</text>
<text x="98.3" y="139.5" transform="rotate(-90 98.3 139.5)">27</text>
<text x="100.8" y="139.4" transform="rotate(-90 100.8 139.4)">28</text>
<text x="103.4" y="139.5" transform="rotate(-90 103.4 139.5)">29</text>
<text x="105.9" y="139.5" transform="rotate(-90 105.9 139.5)">30</text>
<text x="108.4" y="139.3" transform="rotate(-90 108.4 139.3)">31</text>
<text x="111" y="139.5" transform="rotate(-90 111 139.5)">32</text>
<text x="213.9" y="139.2" transform="rotate(-90 213.9 139.2)">COM_1</text>
<text x="216.5" y="139.4" transform="rotate(-90 216.5 139.4)">COM_2</text>
<text x="243.1" y="138.3" transform="rotate(-90 243.1 138.3)">2</text>
<text x="213.9" y="148.7" transform="rotate(-90 213.9 148.7)">NO_1</text>
<text x="216.5" y="148.7" transform="rotate(-90 216.5 148.7)">NO_2</text>
<text x="212.7" y="153.4" transform="rotate(-90 212.7 153.4)">3</text>
<text x="215.2" y="153.6" transform="rotate(-90 215.2 153.6)">4</text>
<text x="37.4" y="160.2">1</text>
<text x="42.1" y="161.5">1</text>
<text x="37.2" y="162.7">2</text>
<text x="42.1" y="164">2</text>
<text x="149.1" y="167.8">3</text>
<text x="149.2" y="165.3">1</text>
<text x="154" y="166.5">1</text>
<text x="159.4" y="166.5">2</text>
<text x="164.4" y="165.3">2</text>
<text x="164.4" y="167.8">4</text>
<text x="80.6" y="170.3">1</text>
<text x="88.1" y="170.3">2</text>
<text x="154" y="169.1">3</text>
<text x="159.4" y="169.1">4</text>
<text x="174.5" y="173.9" transform="rotate(-90 174.5 173.9)">1</text>
<text x="4" y="178">D</text>
<text x="201.7" y="178">Title</text>
<text x="291.2" y="178">D</text>
<text x="201.7" y="185.6">Size</text>
<text x="214.4" y="185.6">Number</text>
<text x="265.2" y="185.6">Revision</text>
<text x="174.5" y="189.1" transform="rotate(-90 174.5 189.1)">2</text>
<text x="202.9" y="189.4">A4</text>
<text x="201.7" y="193.2">Date:</text>
<text x="201.7" y="195.7">File:</text>
<text x="213.2" y="193.2">3/09/2024</text>
<text x="213.2" y="195.7">C:\Users\..\MCU-shema.SchDoc</text>
<text x="252.5" y="193.2">Sheet of</text>
<text x="252.5" y="195.7">Drawn By:</text>
<text x="37.9" y="199.5">1</text>
<text x="110.7" y="199.5">2</text>
<text x="183.9" y="199.5">3</text>
<text x="256.8" y="199.5">4</text>
</g>
<g font-size="2.3" fill="#800000">
<text x="71.1" y="18">VCC</text>
<text x="84.9" y="28.1">VDDIO</text>
<text x="104" y="25.6">GND</text>
<text x="211.6" y="28.1">VCC_IO</text>
<text x="137.4" y="32">GND</text>
<text x="264.4" y="34.6">VDDIOB</text>
<text x="57.2" y="44.7">SWCLK</text>
<text x="57.8" y="47.2">SWDIO</text>
<text x="60.2" y="49.8">SWO</text>
<text x="223.5" y="48.5">VCC</text>
<text x="122.1" y="54.8">RESETN</text>
<text x="122.1" y="57.4">RESET_DEBUG</text>
<text x="264.4" y="54.8">VDDANA</text>
<text x="264.4" y="59.9">VDDIO</text>
<text x="12.1" y="75.1">GND</text>
<text x="162.8" y="77.7">VDDIO</text>
<text x="267" y="80.2">GND</text>
<text x="9.5" y="92.9">GND</text>
<text x="29.9" y="90.4">VOLTAGE_SENSOR_I</text>
<text x="33" y="92.9">ADC_VOLTAGE_REF</text>
<text x="129.8" y="95.5">USB_RX</text>
<text x="165.4" y="95.5">GND</text>
<text x="236.3" y="94.2">VCC</text>
<text x="129.8" y="100.6">WIFI_MISO</text>
<text x="129.8" y="98">USB_TX</text>
<text x="129.8" y="105.6">WIFI_CLK</text>
<text x="129.8" y="103.1">WIFI_CS</text>
<text x="9.6" y="110.7">VDDANA</text>
<text x="34.8" y="113.2">DISPLAY_RESET</text>
<text x="38.6" y="110.7">DISPLAY_DC</text>
<text x="129.8" y="110.7">WINC_WAKE</text>
<text x="129.8" y="113.2">WINC_INT</text>
<text x="129.8" y="108.2">WIFI_MOSI</text>
<text x="155.2" y="113.2">VDDIO</text>
<text x="30.5" y="115.8">ADC_CURRENT_REF</text>
<text x="129.8" y="115.8">WINC_EN</text>
<text x="129.8" y="118.3">WINC_RST</text>
<text x="256.8" y="120.8">RESETN</text>
<text x="157.8" y="131">GND</text>
<text x="45.3" y="143.6">CURRENT_SENSOR_I</text>
<text x="119.6" y="143.6">DISPLAY_MISO</text>
<text x="51" y="148.8">ETHERNET_INT</text>
<text x="119.6" y="146.2">DISPLAY_CS</text>
<text x="119.6" y="148.8">DISPLAY_CKL</text>
<text x="119.6" y="153.9">ETHERNET_MISO</text>
<text x="119.6" y="151.3">DISPLAY_MOSI</text>
<text x="15.9" y="161.5">USB_TX</text>
<text x="119.6" y="156.4">ETHERNET_CS</text>
<text x="119.6" y="161.5">ETHERNET_MOSI</text>
<text x="119.6" y="158.9">ETHERNET_CLK</text>
<text x="259.3" y="158.9">GND</text>
<text x="15.8" y="164">USB_RX</text>
<text x="119.6" y="164">ETHERNET_RESET</text>
<text x="136.8" y="166.5">VCC</text>
<text x="183.1" y="166.5">GND</text>
<text x="106.2" y="169.1">CURRENT_SENSOR_I</text>
<text x="180.6" y="169.1">VOLTAGE_SENSOR_I</text>
<text x="71.5" y="178">VDDIOB</text>
<text x="91.3" y="180.5">GND</text>
<text x="172.6" y="200.8">GND</text>
</g>
<g font-size="2.3" fill="#000080">
<text x="74.6" y="28.1">R29</text>
<text x="74.6" y="30.8">1k</text>
<text x="96" y="33">C11</text>
<text x="236" y="35.8">FB2</text>
<text x="96" y="41.2">100nF</text>
<text x="116.8" y="40.6">C12</text>
<text x="129.5" y="40.6">C13</text>
<text x="243.6" y="38.4">80Ω@100MHz</text>
<text x="116.8" y="43.2">4.7uF</text>
<text x="129.5" y="43.2">100nF</text>
<text x="32.5" y="63.5">C15</text>
<text x="32.5" y="71.6">22pF</text>
<text x="122.1" y="68.8">IC1</text>
<text x="122.1" y="71.3">ATSAME53J18A-MUT</text>
<text x="208" y="68.8">C4</text>
<text x="208" y="71.3">10uF</text>
<text x="218.2" y="68.8">C5</text>
<text x="218.2" y="71.3">10uF</text>
<text x="246.2" y="68.8">C6</text>
<text x="246.2" y="71.3">10uF</text>
<text x="50.5" y="73.9">Y1</text>
<text x="50.5" y="76.4">32.768kHz</text>
<text x="32.5" y="78.7">C16</text>
<text x="32.5" y="86.8">22pF</text>
<text x="157.5" y="86.3">C10</text>
<text x="157.5" y="88.9">100nF</text>
<text x="27.8" y="101.6">C7</text>
<text x="25" y="104.4">100nF</text>
<text x="239.8" y="106.9">R9</text>
<text x="239.8" y="109.4">10k</text>
<text x="223.3" y="118.3">R8</text>
<text x="149.8" y="121.8">C9</text>
<text x="149.8" y="124.4">100nF</text>
<text x="223.3" y="123.4">330</text>
<text x="218.2" y="132.2">S1</text>
<text x="218.2" y="134.8">4-1437565-2</text>
<text x="246.4" y="134.5">C14</text>
<text x="246.4" y="137.1">100nF</text>
<text x="40.3" y="157.7">J8</text>
<text x="40.3" y="167.8">68001-102HLF</text>
<text x="83.2" y="167.6">C8</text>
<text x="152.2" y="162.7">J6</text>
<text x="152.2" y="172.9">61300421121</text>
<text x="83.2" y="175.7">100nF</text>
<text x="177.8" y="177.7">D1</text>
<text x="177.8" y="180.2">SMBJ51CA</text>
</g>
</svg>
